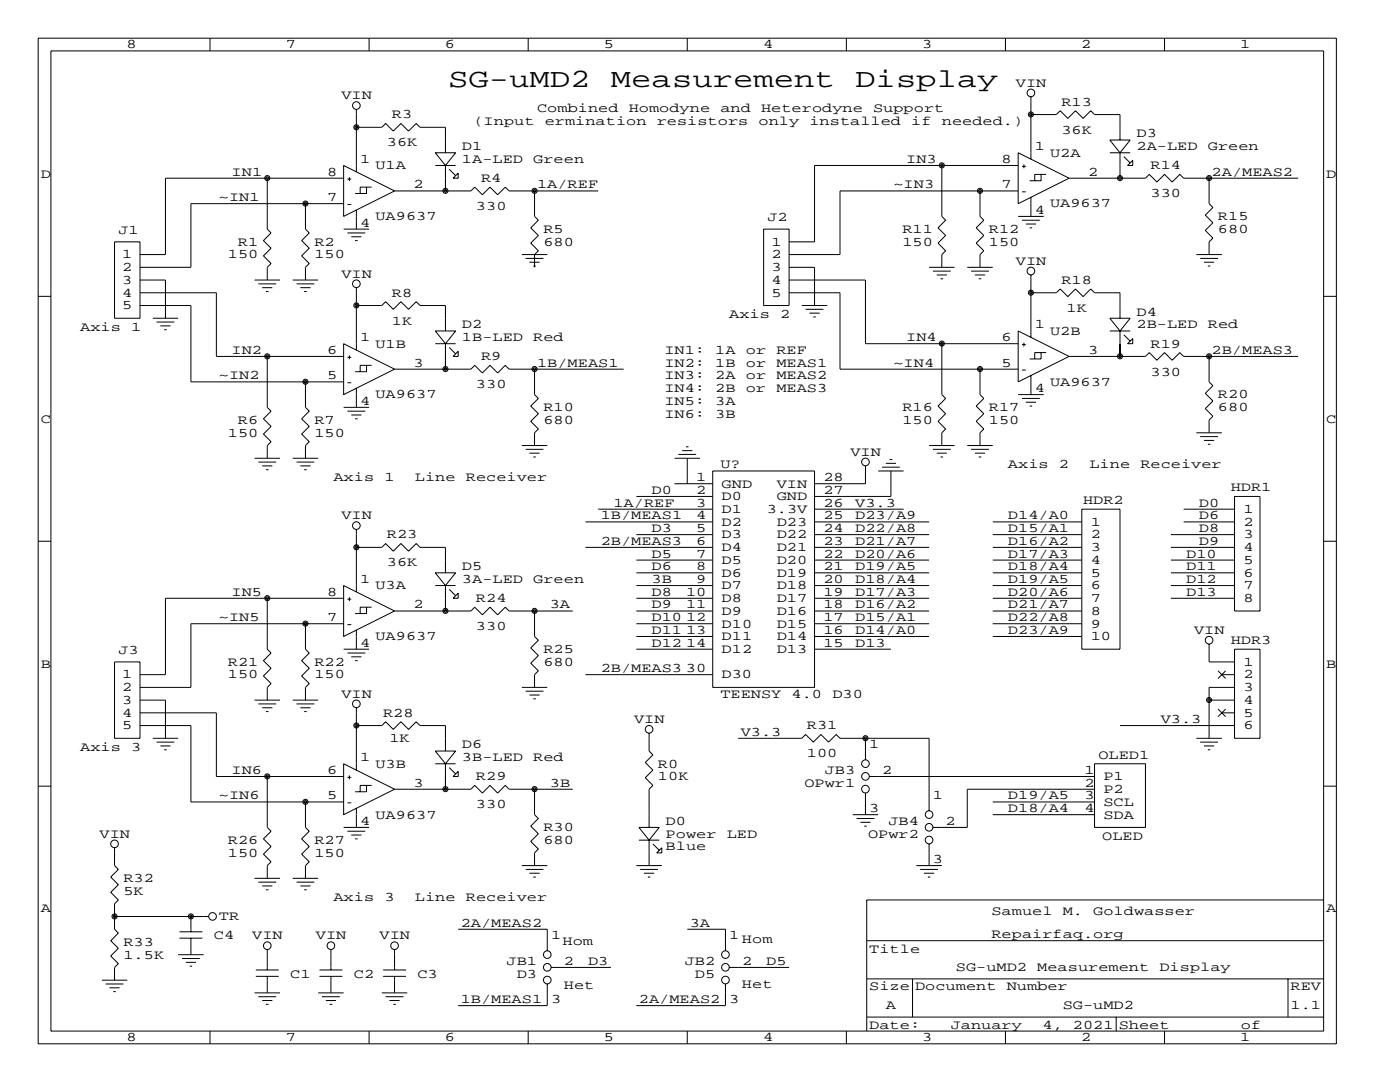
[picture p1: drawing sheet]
<svg xmlns="http://www.w3.org/2000/svg" width="279mm" height="216mm" viewBox="0 0 279 216" stroke-linecap="round" stroke-linejoin="round" font-family="sans-serif">
<g fill="none" stroke="#000" stroke-width=".2">
<path d="M7.6 7.6h259.1v200.7h-259.1zM10.2 10.2h254v195.5h-254zM41.9 7.6v2.6M73.7 7.6v2.6M105.4 7.6v2.6M137.2 7.6v2.6M168.9 7.6v2.6M200.7 7.6v2.6M205.7 19.3v12.4M232.4 7.6v2.6M53.3 35.6v10.1l.8 .8-1.5 1.5 1.5 1.5-1.5 1.6 1.5 1.5-.8 .7v2.6M68.6 35.6h-35.6v15.2h-5.1"/>
<path d="M68.6 33l10.1 5.1-10.1 5.1zM69.3 35.7h.8M69.7 35.4v.7M71.1 25.4h5.1l.8-.8 1.5 1.6 1.5-1.6 1.5 1.6 1.6-1.6 .7 .8h5.1v5.1M71.1 21.8v12.5M73.2 37.3v1.3h-2.3M74.2 37.3h-2.3v1.3M78.7 38.1h15.3l.7-.8 1.6 1.6 1.5-1.6 1.5 1.6 1.5-1.6 .8 .8h17.8M86.9 33h4M86.9 30.5h4l-2 2.5zM88.9 33v5.1M89.7 33.8l1.2 1.3"/>
<path d="M91.4 34.5v1.1h-1zM106.7 38.1v5.1l.7 .7-1.5 1.6 1.5 1.5-1.5 1.5 1.5 1.5-.7 .8v2.5M188 33v10.2l.7 .7-1.5 1.6 1.5 1.5-1.5 1.5 1.5 1.5-.7 .8v2.5M195.6 38.1v5.1l.7 .7-1.5 1.6 1.5 1.5-1.5 1.5 1.5 1.5-.7 .8v2.5M203.2 38.1h-35.6v12.7h-10.1M203.2 30.5l10.2 5.1-10.2 5zM203.2 33h-40.6v15.3h-5.1M204 33.2h.7M204 38.3h.7M204.3 32.8v.8M205.7 39.4v3.8M205.7 22.9h5.1l.8-.8 1.5 1.5 1.5-1.5 1.6 1.5 1.5-1.5 .7 .8h5.1v5"/>
<path d="M207.8 34.8v1.3h-2.3M208.8 34.8h-2.3v1.3M213.4 35.6h15.2l.8-.8 1.5 1.5 1.5-1.5 1.5 1.5 1.6-1.5 .7 .8h22.9M221.5 27.9h4.1l-2.1 2.6zM221.5 30.5h4.1M223.5 30.5v5.1M224.3 31.2l1.3 1.3M225 33l1.1-1v1zM241.3 35.6v5l.8 .8-1.6 1.5 1.6 1.5-1.6 1.6 1.6 1.5-.8 .8v2.5M7.6 59.1h2.6M22.9 48.3h5v15.2h-5zM27.9 55.9h5.1v7.6"/>
<path d="M27.9 58.4h15.3v12.7h25.4M50.8 55.9h5.1M51.6 56.6h3.5M52.3 57.4h2.1M53.1 58.2h.5M58.4 55.9h5.1M59.2 56.6h3.5M59.9 57.4h2.1M60.7 58.2h.5M61 40.6v5.1l.7 .8-1.5 1.5 1.5 1.5-1.5 1.6 1.5 1.5-.7 .7v2.6M68.6 40.6h-30.5v12.7h-10.2M68.6 45.7h5.1"/>
<path d="M69.3 46.5h3.6M69.3 40.8h.8M70.1 47.2h2M70.9 48h.5M71.1 41.9v3.8M71.1 57.4v12.4M104.1 50.8h5.1M104.9 51.6h3.6M105.7 52.3h2M106.4 53.1h.5M152.4 45.7h5.1v15.3h-5.1zM157.5 53.3h5.1v7.7"/>
<path d="M157.5 55.9h15.2v12.7h30.5M157.5 58.4h10.1v15.3h35.6M185.4 53.3h5.1M186.2 54.1h3.5M186.9 54.9h2.1M187.7 55.6h.5M193 53.3h5.1M193.8 54.1h3.6M194.6 54.9h2M195.3 55.6h.5M203.2 43.2h5.1M204 43.9h3.5"/>
<path d="M204.7 44.7h2.1M205.5 45.5h.5M205.7 54.9v12.4M205.7 58.4h5.1l.8-.7 1.5 1.5 1.5-1.5 1.6 1.5 1.5-1.5 .7 .7h5.1v5.1M238.8 50.8h5M239.5 51.6h3.6M240.3 52.3h2M241 53.1h.6M264.2 59.1h2.5M27.9 61h10.2v15.2h30.5M30.5 63.5h5.1M31.2 64.3h3.6"/>
<path d="M32 65h2M32.8 65.8h.5M53.3 71.1v10.2l.8 .7-1.5 1.6 1.5 1.5-1.5 1.5 1.5 1.5-.8 .8v2.5M61 76.2v5.1l.7 .7-1.5 1.6 1.5 1.5-1.5 1.5 1.5 1.5-.7 .8v2.5M68.6 68.6l10.1 5.1-10.1 5zM69.3 71.3h.8M69.3 76.4h.8M69.7 70.9v.8M71.1 61h5.1l.8-.8 1.5 1.5 1.5-1.5 1.5 1.5 1.6-1.5 .7 .8h5.1v5M71.1 77.5v3.8M73.2 72.9v1.3h-2.3M74.2 72.9h-2.3v1.3"/>
<path d="M78.7 73.7h15.3l.7-.8 1.6 1.5 1.5-1.5 1.5 1.5 1.5-1.5 .8 .8h22.9M86.9 66h4l-2 2.6zM86.9 68.6h4M88.9 68.6v5.1M89.7 69.3l1.2 1.3M91.4 70.1v1h-1zM106.7 73.7v5l.7 .8-1.5 1.5 1.5 1.5-1.5 1.6 1.5 1.5-.7 .8v2.5M160 61h5.1M160.8 61.7h3.5M161.5 62.5h2.1M162.3 63.2h.5M188 68.6v10.1l.7 .8-1.5 1.5 1.5 1.5-1.5 1.6 1.5 1.5-.7 .8v2.5"/>
<path d="M195.6 73.7v5l.7 .8-1.5 1.5 1.5 1.5-1.5 1.6 1.5 1.5-.7 .8v2.5M203.2 66l10.2 5.1-10.2 5.1zM203.2 78.7h5.1M204 79.5h3.5M204 68.8h.7M204 73.8h.7M204.3 68.4v.7M205.7 74.9v3.8M207.8 70.4v1.2h-2.3M208.8 70.4h-2.3v1.2M213.4 71.1h15.2l.8-.7 1.5 1.5 1.5-1.5 1.5 1.5 1.6-1.5 .7 .7h22.9M221.5 63.5h4.1l-2.1 2.5z"/>
<path d="M221.5 66h4.1M223.5 66v5.1M224.3 66.8l1.3 1.3M225 68.6l1.1-1v1zM241.3 71.1v5.1l.8 .8-1.6 1.5 1.6 1.5-1.6 1.5 1.6 1.6-.8 .7v2.6M50.8 91.4h5.1M51.6 92.2h3.5M52.3 93h2.1M53.1 93.7h.5M58.4 91.4h5.1M59.2 92.2h3.5M59.9 93h2.1"/>
<path d="M60.7 93.7h.5M68.6 81.3h5.1M69.3 82h3.6M70.1 82.8h2M70.9 83.6h.5M104.1 88.9h5.1M104.9 89.7h3.6M105.7 90.4h2M106.4 91.2h.5M127 99.1h15.2M134.6 91.4h5.1M134.6 96.5h7.6"/>
<path d="M135.4 90.7h3.5M136.1 89.9h2.1M136.9 89.2h.5M137.2 91.4v5.1M142.2 94h20.4v43.2h-20.4zM172.7 93v3.5h-10.1M175.3 94h5M176 93.2h3.6M176.8 92.5h2M177.5 91.7h.6M177.8 94v5.1h-15.2M185.4 88.9h5.1"/>
<path d="M186.2 89.7h3.5M186.9 90.4h2.1M187.7 91.2h.5M193 88.9h5.1M193.8 89.7h3.6M194.6 90.4h2M195.3 91.2h.5M204.7 80.3h2.1M205.5 81h.5M238.8 86.4h5M239.5 87.1h3.6M240.3 87.9h2"/>
<path d="M241 88.6h.6M246.4 99.1h5.1v22.8h-5.1zM7.6 108h2.6M53.3 119.4v10.1l.8 .8-1.5 1.5 1.5 1.5-1.5 1.6 1.5 1.5-.8 .8v2.5M68.6 116.8l10.1 5.1-10.1 5.1zM68.6 119.4h-35.6v15.2h-5.1M69.3 119.6h.8M69.7 119.2v.7M71.1 109.2h5.1l.8-.7 1.5 1.5 1.5-1.5 1.5 1.5 1.6-1.5 .7 .7h5.1v5.1M71.1 105.7v12.4M86.9 114.3h4l-2 2.5zM86.9 116.8h4"/>
<path d="M88.9 116.8v5.1M89.7 117.6l1.2 1.3M91.4 118.4v1h-1zM116.8 104.1h25.4M116.8 109.2h25.4M119.4 101.6h22.8M127 119.4h15.2M127 114.3h15.2M127 116.8h15.2M127 106.7h15.2M127 111.8h15.2M162.6 101.6h17.7"/>
<path d="M162.6 119.4h22.8M162.6 114.3h22.8M162.6 116.8h22.8M162.6 104.1h22.8M162.6 106.7h22.8M162.6 109.2h22.8M162.6 111.8h22.8M198.1 119.4h17.8M198.1 114.3h17.8M198.1 116.8h17.8M198.1 104.1h17.8M198.1 106.7h17.8"/>
<path d="M198.1 109.2h17.8M198.1 111.8h17.8M215.9 101.6h7.6v27.9h-7.6zM233.7 119.4h12.7M233.7 114.3h12.7M233.7 116.8h12.7M233.7 106.7h12.7M233.7 109.2h12.7M233.7 111.8h12.7M236.2 101.6h10.2M236.2 104.1h10.2M264.2 108h2.5"/>
<path d="M22.9 132.1h5v15.2h-5zM27.9 139.7h5.1v7.6M50.8 139.7h5.1M58.4 139.7h5.1M61 124.5v5l.7 .8-1.5 1.5 1.5 1.5-1.5 1.6 1.5 1.5-.7 .8v2.5M68.6 124.5h-30.5v12.7h-10.2M68.6 129.5h5.1M69.3 130.3h3.6M69.3 124.6h.8M70.1 131.1h2M70.9 131.8h.5M71.1 125.7v3.8"/>
<path d="M73.2 121.2v1.2h-2.3M74.2 121.2h-2.3v1.2M78.7 121.9h15.3l.7-.7 1.6 1.5 1.5-1.5 1.5 1.5 1.5-1.5 .8 .7h12.7M104.1 137.2h5.1M104.9 137.9h3.6M105.7 138.7h2M106.4 139.4h.5M106.7 121.9v5.1l.7 .8-1.5 1.5 1.5 1.5-1.5 1.5 1.5 1.6-.7 .7v2.6M116.8 134.6h25.4M127 121.9h15.2M127 129.5h15.2M127 124.5h15.2"/>
<path d="M127 127h15.2M162.6 121.9h22.8M162.6 129.5h15.2M162.6 124.5h22.8M162.6 127h22.8M198.1 121.9h17.8M198.1 124.5h17.8M198.1 127h17.8M241.3 128.5v3.6h5.1M241.3 139.7h5.1M243.1 133.9l1.5 1.5M243.8 134.6h2.6"/>
<path d="M244.6 133.9l-1.5 1.5M246.4 137.2h-5.1v10.1M246.4 129.5h5.1v17.8h-5.1zM7.6 156.9h2.6M27.9 142.2h15.3v12.7h25.4M27.9 144.8h10.2v15.2h30.5M30.5 147.3h5.1M31.2 148.1h3.6M32 148.8h2M32.8 149.6h.5M51.6 140.5h3.5M52.3 141.2h2.1"/>
<path d="M53.1 142h.5M53.3 154.9v10.2l.8 .8-1.5 1.5 1.5 1.5-1.5 1.5 1.5 1.6-.8 .7v2.6M59.2 140.5h3.5M59.9 141.2h2.1M60.7 142h.5M68.6 152.4l10.1 5.1-10.1 5.1zM69.3 155.1h.8M69.7 154.7v.8M71.1 144.8h5.1l.8-.8 1.5 1.5 1.5-1.5 1.5 1.5 1.6-1.5 .7 .8h5.1v5.1M71.1 141.2v12.5M73.2 156.7v1.3h-2.3M74.2 156.7h-2.3v1.3"/>
<path d="M78.7 157.5h15.3l.7-.8 1.6 1.5 1.5-1.5 1.5 1.5 1.5-1.5 .8 .8h12.7M86.9 152.4h4M86.9 149.9h4l-2 2.5zM88.9 152.4v5.1M89.7 153.2l1.2 1.2M91.4 153.9v1h-1zM106.7 157.5v5.1l.7 .7-1.5 1.5 1.5 1.6-1.5 1.5 1.5 1.5-.7 .8v2.5M129.5 146.3v3.6l.8 .7-1.5 1.5 1.5 1.6-1.5 1.5 1.5 1.5-.8 .8v7.6M147.3 147.3h12.7l.8-.7 1.5 1.5 1.5-1.5 1.6 1.5 1.5-1.5 .7 .7h17.8v14.5M172.7 147.3v4.3M172.7 158.2v4.4M173.5 154.9h44.9"/>
<path d="M218.4 152.4h10.2v12.7h-10.2zM218.4 157.5h-25.4v7.6h-6.8M223.5 144.8h22.9M238.8 147.3h5M239.5 148.1h3.6M240.3 148.8h2M241 149.6h.6M243.1 141.5l1.5 1.5M243.8 142.2h2.6M244.6 141.5l-1.5 1.5M264.2 156.9h2.5M22.9 169.2v3.5l.7 .8-1.5 1.5 1.5 1.5-1.5 1.6 1.5 1.5-.7 .7v5.1l.7 .8-1.5 1.5 1.5 1.5-1.5 1.6 1.5 1.5-.7 .7v2.6"/>
<path d="M50.8 175.3h5.1M51.6 176h3.5M52.3 176.8h2.1M53.1 177.5h.5M58.4 175.3h5.1M59.2 176h3.5M59.9 176.8h2.1M60.7 177.5h.5M61 160v5.1l.7 .8-1.5 1.5 1.5 1.5-1.5 1.5 1.5 1.6-.7 .7v2.6M68.6 165.1h5.1M69.3 160.2h.8M69.3 165.9h3.6"/>
<path d="M70.1 166.6h2M70.9 167.4h.5M71.1 161.3v3.8M104.1 172.7h5.1M104.9 173.5h3.6M105.7 174.2h2M106.4 175h.5M127 172.7h5.1M127.5 165.1h4.1l-2.1 2.5zM127.5 167.6h4.1M127.8 173.5h3.5M128.5 174.2h2.1"/>
<path d="M129.3 175h.5M129.5 167.6v5.1M130.3 168.4l1.3 1.3M132.1 169.2v1h-1zM170.2 162.6h5.1M170.9 163.3h3.6M171.7 164.1h2M172.5 164.8h.5M182.9 172.7h5.1M183.6 173.5h3.6M184.4 174.2h2M185.2 175h.5"/>
<path d="M185.4 168.4v4.3M198.1 162.6h20.3M198.1 160h20.3M264.2 179.6h-91.2v26.1M20.3 195.6h5.1M21.1 196.3h3.5M21.8 197.1h2.1M22.6 197.9h.5M22.9 182.9h18.8M35.6 190.5h5M35.8 187.2h4.6M35.8 185.9h4.6"/>
<path d="M36.3 191.3h3.6M37.1 192h2M37.8 192.8h.6M38.1 182.9v3M38.1 187.2v3.3M50.8 198.1h5.1M51.1 194.8h4.5M51.1 193.5h4.5M51.6 198.9h3.5M52.3 199.6h2.1M53.3 189.5v4M53.3 194.8v3.3"/>
<path d="M63.5 198.1h5.1M63.8 194.8h4.5M63.8 193.5h4.5M64.3 198.9h3.5M65 199.6h2.1M66 189.5v4M66 194.8v3.3M76.2 198.1h5.1M76.5 194.8h4.5M76.5 193.5h4.5M77 198.9h3.5M77.7 199.6h2.1"/>
<path d="M78.7 189.5v4M78.7 194.8v3.3M91.4 185.4h17.8v4.3M109.2 196.3v4.4h-17.8M110 193h11.9M137.2 185.4h7.6v4.3M144.8 196.3v4.4h-17.8M145.5 193h12M173 195.3h91.2M173 187.7h91.2M182.1 195.3v7.6M257 195.3v7.6"/>
<path d="M41.9 205.7v2.6M53.1 200.4h.5M65.8 200.4h.5M73.7 205.7v2.6M78.5 200.4h.5M105.4 205.7v2.6M137.2 205.7v2.6M168.9 205.7v2.6M173 202.9h91.2M200.7 205.7v2.6M222.8 202.9v2.8M232.4 205.7v2.6"/>
<circle cx="205.7" cy="18.5" r=".76"/>
<circle cx="53.3" cy="35.5" r=".51"/>
<circle cx="53.3" cy="35.5" r=".25"/>
<circle cx="71.1" cy="25.4" r=".51"/>
<circle cx="71.1" cy="21.1" r=".76"/>
<circle cx="71.1" cy="25.4" r=".25"/>
<circle cx="88.9" cy="38.1" r=".51"/>
<circle cx="88.9" cy="38.1" r=".25"/>
<circle cx="106.7" cy="38.1" r=".51"/>
<circle cx="106.7" cy="38.1" r=".25"/>
<circle cx="188" cy="33" r=".51"/>
<circle cx="188" cy="33" r=".25"/>
<circle cx="195.6" cy="38.1" r=".51"/>
<circle cx="195.6" cy="38.1" r=".25"/>
<circle cx="205.7" cy="22.8" r=".51"/>
<circle cx="205.7" cy="22.8" r=".25"/>
<circle cx="223.5" cy="35.5" r=".51"/>
<circle cx="223.5" cy="35.5" r=".25"/>
<circle cx="241.3" cy="35.5" r=".51"/>
<circle cx="241.3" cy="35.5" r=".25"/>
<circle cx="61" cy="40.6" r=".51"/>
<circle cx="61" cy="40.6" r=".25"/>
<circle cx="71.1" cy="56.6" r=".76"/>
<circle cx="205.7" cy="58.4" r=".51"/>
<circle cx="205.7" cy="54.1" r=".76"/>
<circle cx="205.7" cy="58.4" r=".25"/>
<circle cx="53.3" cy="71.1" r=".51"/>
<circle cx="53.3" cy="71.1" r=".25"/>
<circle cx="61" cy="76.2" r=".51"/>
<circle cx="61" cy="76.2" r=".25"/>
<circle cx="71.1" cy="60.9" r=".51"/>
<circle cx="71.1" cy="60.9" r=".25"/>
<circle cx="88.9" cy="73.6" r=".51"/>
<circle cx="88.9" cy="73.6" r=".25"/>
<circle cx="106.7" cy="73.6" r=".51"/>
<circle cx="106.7" cy="73.6" r=".25"/>
<circle cx="188" cy="68.6" r=".51"/>
<circle cx="188" cy="68.6" r=".25"/>
<circle cx="195.6" cy="73.6" r=".51"/>
<circle cx="195.6" cy="73.6" r=".25"/>
<circle cx="223.5" cy="71.1" r=".51"/>
<circle cx="223.5" cy="71.1" r=".25"/>
<circle cx="241.3" cy="71.1" r=".51"/>
<circle cx="241.3" cy="71.1" r=".25"/>
<circle cx="172.7" cy="92.2" r=".76"/>
<circle cx="53.3" cy="119.4" r=".51"/>
<circle cx="53.3" cy="119.4" r=".25"/>
<circle cx="71.1" cy="109.2" r=".51"/>
<circle cx="71.1" cy="104.9" r=".76"/>
<circle cx="71.1" cy="109.2" r=".25"/>
<circle cx="61" cy="124.4" r=".51"/>
<circle cx="61" cy="124.4" r=".25"/>
<circle cx="88.9" cy="121.9" r=".51"/>
<circle cx="88.9" cy="121.9" r=".25"/>
<circle cx="106.7" cy="121.9" r=".51"/>
<circle cx="106.7" cy="121.9" r=".25"/>
<circle cx="241.3" cy="139.7" r=".51"/>
<circle cx="241.3" cy="127.7" r=".76"/>
<circle cx="241.3" cy="139.7" r=".25"/>
<circle cx="53.3" cy="154.9" r=".51"/>
<circle cx="53.3" cy="154.9" r=".25"/>
<circle cx="61" cy="160" r=".51"/>
<circle cx="61" cy="160" r=".25"/>
<circle cx="71.1" cy="144.8" r=".51"/>
<circle cx="71.1" cy="140.4" r=".76"/>
<circle cx="71.1" cy="144.8" r=".25"/>
<circle cx="88.9" cy="157.5" r=".51"/>
<circle cx="88.9" cy="157.5" r=".25"/>
<circle cx="106.7" cy="157.5" r=".51"/>
<circle cx="106.7" cy="157.5" r=".25"/>
<circle cx="129.5" cy="145.5" r=".76"/>
<circle cx="172.7" cy="147.3" r=".51"/>
<circle cx="172.7" cy="157.5" r=".76"/>
<circle cx="172.7" cy="152.4" r=".76"/>
<circle cx="172.7" cy="154.9" r=".76"/>
<circle cx="172.7" cy="147.3" r=".25"/>
<circle cx="22.9" cy="168.4" r=".76"/>
<circle cx="185.4" cy="162.5" r=".76"/>
<circle cx="185.4" cy="165.1" r=".76"/>
<circle cx="185.4" cy="167.6" r=".76"/>
<circle cx="22.9" cy="182.9" r=".51"/>
<circle cx="22.9" cy="182.9" r=".25"/>
<circle cx="38.1" cy="182.9" r=".51"/>
<circle cx="38.1" cy="182.9" r=".25"/>
<circle cx="42.4" cy="182.9" r=".76"/>
<circle cx="53.3" cy="188.7" r=".76"/>
<circle cx="66" cy="188.7" r=".76"/>
<circle cx="78.7" cy="188.7" r=".76"/>
<circle cx="109.2" cy="195.6" r=".76"/>
<circle cx="109.2" cy="193" r=".76"/>
<circle cx="109.2" cy="190.5" r=".76"/>
<circle cx="144.8" cy="195.6" r=".76"/>
<circle cx="144.8" cy="193" r=".76"/>
<circle cx="144.8" cy="190.5" r=".76"/>
</g>
<g font-size="5.3">
<text x="89.4" y="17.3">SG-uMD2</text>
<text x="121.9" y="17.3">Measurement</text>
<text x="170.7" y="17.3">Display</text>
</g>
<g font-size="2.6">
<text x="25.3" y="9.7">8</text>
<text x="57" y="9.7">7</text>
<text x="88.8" y="9.7">6</text>
<text x="120.5" y="9.7">5</text>
<text x="152.3" y="9.7">4</text>
<text x="184" y="9.7">3</text>
<text x="215.8" y="9.7">2</text>
<text x="247.5" y="9.7">1</text>
<text x="202.7" y="17.3">VIN</text>
<text x="68.1" y="19.8">VIN</text>
<text x="78.2" y="23.6">R3</text>
<text x="107.2" y="22.4">Combined</text>
<text x="125.5" y="22.4">Homodyne</text>
<text x="143.8" y="22.4">and</text>
<text x="151.9" y="22.4">Heterodyne</text>
<text x="174.2" y="22.4">Support</text>
<text x="211.8" y="21.1">R13</text>
<text x="77.2" y="29.2">36K</text>
<text x="92.2" y="30">D1</text>
<text x="94.5" y="24.9">(Input</text>
<text x="108.7" y="24.9">ermination</text>
<text x="131.1" y="24.9">resistors</text>
<text x="151.4" y="24.9">only</text>
<text x="161.5" y="24.9">installed</text>
<text x="181.9" y="24.9">if</text>
<text x="188" y="24.9">needed.)</text>
<text x="206.5" y="30">1</text>
<text x="211.8" y="26.7">36K</text>
<text x="226.8" y="27.4">D3</text>
<text x="226.8" y="30">2A-LED</text>
<text x="241" y="30">Green</text>
<text x="8.1" y="35.5">D</text>
<text x="46.2" y="35.1">IN1</text>
<text x="65.3" y="35.1">8</text>
<text x="71.9" y="32.5">1</text>
<text x="74.9" y="33.8">U1A</text>
<text x="92.2" y="32.5">1A-LED</text>
<text x="106.4" y="32.5">Green</text>
<text x="180.8" y="32.5">IN3</text>
<text x="199.9" y="32.5">8</text>
<text x="209.5" y="31.2">U2A</text>
<text x="217.2" y="35.1">2</text>
<text x="229.6" y="33.8">R14</text>
<text x="241.8" y="35.1">2A/MEAS2</text>
<text x="264.7" y="35.5">D</text>
<text x="43.7" y="40.1">~IN1</text>
<text x="65.3" y="40.1">7</text>
<text x="82.5" y="37.6">2</text>
<text x="95" y="41.9">330</text>
<text x="96" y="36.3">R4</text>
<text x="107.2" y="37.6">1A/REF</text>
<text x="178.3" y="37.6">~IN3</text>
<text x="199.9" y="37.6">7</text>
<text x="209.5" y="41.4">UA9637</text>
<text x="229.6" y="39.4">330</text>
<text x="23.6" y="46.7">J1</text>
<text x="71.9" y="45.2">4</text>
<text x="74.9" y="43.9">UA9637</text>
<text x="108.5" y="46.5">R5</text>
<text x="153.2" y="44.2">J2</text>
<text x="180.1" y="46.5">R11</text>
<text x="197.4" y="46.5">R12</text>
<text x="206.5" y="42.7">4</text>
<text x="243.1" y="43.9">R15</text>
<text x="243.1" y="46.5">680</text>
<text x="24.4" y="51.6">1</text>
<text x="45.5" y="51.6">150</text>
<text x="47.5" y="49">R1</text>
<text x="62.7" y="49">R2</text>
<text x="62.7" y="51.6">150</text>
<text x="108.5" y="49">680</text>
<text x="154" y="49">1</text>
<text x="154" y="51.6">2</text>
<text x="180.1" y="49">150</text>
<text x="197.4" y="49">150</text>
<text x="202.7" y="52.8">VIN</text>
<text x="24.4" y="54.1">2</text>
<text x="24.4" y="56.6">3</text>
<text x="24.4" y="59.2">4</text>
<text x="68.1" y="55.4">VIN</text>
<text x="78.2" y="59.2">R8</text>
<text x="154" y="54.1">3</text>
<text x="154" y="56.6">4</text>
<text x="154" y="59.2">5</text>
<text x="211.8" y="56.6">R18</text>
<text x="24.4" y="61.7">5</text>
<text x="78.2" y="64.8">1K</text>
<text x="92.2" y="65.5">D2</text>
<text x="145.5" y="63.5">Axis</text>
<text x="155.7" y="63.5">2</text>
<text x="206.5" y="65.5">1</text>
<text x="212.9" y="62.2">1K</text>
<text x="226.8" y="63">D4</text>
<text x="226.8" y="65.5">2B-LED</text>
<text x="241" y="65.5">Red</text>
<text x="16" y="66">Axis</text>
<text x="26.2" y="66">1</text>
<text x="46.2" y="70.6">IN2</text>
<text x="65.3" y="70.6">6</text>
<text x="71.9" y="68.1">1</text>
<text x="74.9" y="69.3">U1B</text>
<text x="92.2" y="68.1">1B-LED</text>
<text x="96" y="71.9">R9</text>
<text x="106.4" y="68.1">Red</text>
<text x="132.6" y="70.6">IN1:</text>
<text x="142.7" y="70.6">1A</text>
<text x="148.8" y="70.6">or</text>
<text x="154.9" y="70.6">REF</text>
<text x="180.8" y="68.1">IN4</text>
<text x="199.9" y="68.1">6</text>
<text x="209.5" y="66.8">U2B</text>
<text x="217.2" y="70.6">3</text>
<text x="229.6" y="69.3">R19</text>
<text x="241.8" y="70.6">2B/MEAS3</text>
<text x="43.7" y="75.7">~IN2</text>
<text x="65.3" y="75.7">5</text>
<text x="82.5" y="73.2">3</text>
<text x="95" y="77.5">330</text>
<text x="107.2" y="73.2">1B/MEAS1</text>
<text x="132.6" y="75.7">IN3:</text>
<text x="132.6" y="73.2">IN2:</text>
<text x="142.7" y="75.7">2A</text>
<text x="142.7" y="73.2">1B</text>
<text x="148.8" y="75.7">or</text>
<text x="148.8" y="73.2">or</text>
<text x="154.9" y="75.7">MEAS2</text>
<text x="154.9" y="73.2">MEAS1</text>
<text x="178.3" y="73.2">~IN4</text>
<text x="199.9" y="73.2">5</text>
<text x="209.5" y="77">UA9637</text>
<text x="229.6" y="74.9">330</text>
<text x="71.9" y="80.8">4</text>
<text x="74.9" y="79.5">UA9637</text>
<text x="108.5" y="82">R10</text>
<text x="132.6" y="78.2">IN4:</text>
<text x="132.6" y="80.8">IN5:</text>
<text x="132.6" y="83.3">IN6:</text>
<text x="142.7" y="78.2">2B</text>
<text x="142.7" y="80.8">3A</text>
<text x="142.7" y="83.3">3B</text>
<text x="148.8" y="78.2">or</text>
<text x="154.9" y="78.2">MEAS3</text>
<text x="180.1" y="82">R16</text>
<text x="197.4" y="82">R17</text>
<text x="206.5" y="78.2">4</text>
<text x="243.1" y="79.5">R20</text>
<text x="243.1" y="82">680</text>
<text x="8.1" y="84.3">C</text>
<text x="45.5" y="87.1">150</text>
<text x="47.5" y="84.6">R6</text>
<text x="62.7" y="84.6">R7</text>
<text x="62.7" y="87.1">150</text>
<text x="108.5" y="84.6">680</text>
<text x="180.1" y="84.6">150</text>
<text x="197.4" y="84.6">150</text>
<text x="264.7" y="84.3">C</text>
<text x="143.8" y="93.5">U?</text>
<text x="169.7" y="90.9">VIN</text>
<text x="201.2" y="93.5">Axis</text>
<text x="211.3" y="93.5">2</text>
<text x="217.4" y="93.5">Line</text>
<text x="227.6" y="93.5">Receiver</text>
<text x="66.5" y="96">Axis</text>
<text x="76.7" y="96">1</text>
<text x="82.8" y="96">Line</text>
<text x="93" y="96">Receiver</text>
<text x="122.4" y="101.1">1A/REF</text>
<text x="130" y="98.6">D0</text>
<text x="138.9" y="98.6">2</text>
<text x="138.9" y="96">1</text>
<text x="138.9" y="101.1">3</text>
<text x="144" y="99.8">D0</text>
<text x="144" y="97.3">GND</text>
<text x="155" y="99.8">GND</text>
<text x="155" y="97.3">VIN</text>
<text x="164.3" y="101.1">26</text>
<text x="164.3" y="98.6">27</text>
<text x="164.3" y="96">28</text>
<text x="170.7" y="101.1">V3.3</text>
<text x="216.2" y="100.6">HDR2</text>
<text x="239.3" y="101.1">D0</text>
<text x="245.6" y="98">HDR1</text>
<text x="68.1" y="103.6">VIN</text>
<text x="77.2" y="107.4">R23</text>
<text x="119.9" y="103.6">1B/MEAS1</text>
<text x="130" y="106.2">D3</text>
<text x="138.9" y="103.6">4</text>
<text x="138.9" y="106.2">5</text>
<text x="144" y="102.4">D1</text>
<text x="144" y="104.9">D2</text>
<text x="144" y="107.4">D3</text>
<text x="153" y="102.4">3.3V</text>
<text x="155" y="107.4">D22</text>
<text x="155" y="104.9">D23</text>
<text x="164.3" y="106.2">24</text>
<text x="164.3" y="103.6">25</text>
<text x="170.7" y="106.2">D22/A8</text>
<text x="170.7" y="103.6">D23/A9</text>
<text x="201.2" y="103.6">D14/A0</text>
<text x="201.2" y="106.2">D15/A1</text>
<text x="217.7" y="104.9">1</text>
<text x="217.7" y="107.4">2</text>
<text x="239.3" y="106.2">D8</text>
<text x="239.3" y="103.6">D6</text>
<text x="248.2" y="102.4">1</text>
<text x="248.2" y="104.9">2</text>
<text x="248.2" y="107.4">3</text>
<text x="77.2" y="113">36K</text>
<text x="92.2" y="113.8">D5</text>
<text x="119.9" y="108.7">2B/MEAS3</text>
<text x="130" y="113.8">D6</text>
<text x="130" y="111.3">D5</text>
<text x="138.9" y="108.7">6</text>
<text x="138.9" y="111.3">7</text>
<text x="138.9" y="113.8">8</text>
<text x="144" y="110">D4</text>
<text x="144" y="112.5">D5</text>
<text x="155" y="112.5">D20</text>
<text x="155" y="110">D21</text>
<text x="164.3" y="113.8">21</text>
<text x="164.3" y="111.3">22</text>
<text x="164.3" y="108.7">23</text>
<text x="170.7" y="113.8">D19/A5</text>
<text x="170.7" y="111.3">D20/A6</text>
<text x="170.7" y="108.7">D21/A7</text>
<text x="201.2" y="108.7">D16/A2</text>
<text x="201.2" y="111.3">D17/A3</text>
<text x="201.2" y="113.8">D18/A4</text>
<text x="217.7" y="110">3</text>
<text x="217.7" y="112.5">4</text>
<text x="236.7" y="111.3">D10</text>
<text x="236.7" y="113.8">D11</text>
<text x="239.3" y="108.7">D9</text>
<text x="248.2" y="110">4</text>
<text x="248.2" y="112.5">5</text>
<text x="46.2" y="118.9">IN5</text>
<text x="65.3" y="118.9">8</text>
<text x="71.9" y="116.3">1</text>
<text x="74.9" y="117.6">U3A</text>
<text x="92.2" y="116.3">3A-LED</text>
<text x="106.4" y="116.3">Green</text>
<text x="130" y="118.9">D8</text>
<text x="130" y="116.3">3B</text>
<text x="136.9" y="118.9">10</text>
<text x="138.9" y="116.3">9</text>
<text x="144" y="115.1">D6</text>
<text x="144" y="117.6">D7</text>
<text x="155" y="117.6">D18</text>
<text x="155" y="115.1">D19</text>
<text x="164.3" y="118.9">19</text>
<text x="164.3" y="116.3">20</text>
<text x="170.7" y="118.9">D17/A3</text>
<text x="170.7" y="116.3">D18/A4</text>
<text x="201.2" y="116.3">D19/A5</text>
<text x="201.2" y="118.9">D20/A6</text>
<text x="217.7" y="115.1">5</text>
<text x="217.7" y="117.6">6</text>
<text x="236.7" y="118.9">D13</text>
<text x="236.7" y="116.3">D12</text>
<text x="248.2" y="115.1">6</text>
<text x="248.2" y="117.6">7</text>
<text x="43.7" y="124">~IN5</text>
<text x="65.3" y="124">7</text>
<text x="82.5" y="121.4">2</text>
<text x="95" y="120.1">R24</text>
<text x="95" y="125.7">330</text>
<text x="109.7" y="121.4">3A</text>
<text x="130" y="121.4">D9</text>
<text x="130" y="124">D10</text>
<text x="136.9" y="121.4">11</text>
<text x="136.9" y="124">12</text>
<text x="144" y="120.1">D8</text>
<text x="144" y="122.7">D9</text>
<text x="144" y="125.2">D10</text>
<text x="155" y="125.2">D15</text>
<text x="155" y="122.7">D16</text>
<text x="155" y="120.1">D17</text>
<text x="164.3" y="124">17</text>
<text x="164.3" y="121.4">18</text>
<text x="170.7" y="124">D15/A1</text>
<text x="170.7" y="121.4">D16/A2</text>
<text x="201.2" y="121.4">D21/A7</text>
<text x="201.2" y="124">D22/A8</text>
<text x="217.7" y="120.1">7</text>
<text x="217.7" y="122.7">8</text>
<text x="217.7" y="125.2">9</text>
<text x="248.2" y="120.1">8</text>
<text x="23.6" y="130.6">J3</text>
<text x="71.9" y="129">4</text>
<text x="74.9" y="127.8">UA9637</text>
<text x="108.5" y="130.3">R25</text>
<text x="130" y="126.5">D11</text>
<text x="130" y="129">D12</text>
<text x="136.9" y="126.5">13</text>
<text x="136.9" y="129">14</text>
<text x="144" y="127.8">D11</text>
<text x="144" y="130.3">D12</text>
<text x="155" y="127.8">D14</text>
<text x="155" y="130.3">D13</text>
<text x="164.3" y="126.5">16</text>
<text x="164.3" y="129">15</text>
<text x="170.7" y="126.5">D14/A0</text>
<text x="170.7" y="129">D13</text>
<text x="201.2" y="126.5">D23/A9</text>
<text x="217.7" y="127.8">10</text>
<text x="238.3" y="126.5">VIN</text>
<text x="245.6" y="128.5">HDR3</text>
<text x="8.1" y="133.2">B</text>
<text x="24.4" y="135.4">1</text>
<text x="24.4" y="137.9">2</text>
<text x="45.5" y="132.8">R21</text>
<text x="45.5" y="135.4">150</text>
<text x="62.7" y="132.8">R22</text>
<text x="62.7" y="135.4">150</text>
<text x="108.5" y="132.8">680</text>
<text x="119.9" y="134.1">2B/MEAS3</text>
<text x="136.9" y="134.1">30</text>
<text x="144" y="135.4">D30</text>
<text x="248.2" y="132.8">1</text>
<text x="248.2" y="135.4">2</text>
<text x="248.2" y="137.9">3</text>
<text x="264.7" y="133.2">B</text>
<text x="24.4" y="140.5">3</text>
<text x="24.4" y="143">4</text>
<text x="68.1" y="139.2">VIN</text>
<text x="76.5" y="143">R28</text>
<text x="143.8" y="139.2">TEENSY</text>
<text x="158" y="139.2">4.0</text>
<text x="166.1" y="139.2">D30</text>
<text x="248.2" y="140.5">4</text>
<text x="248.2" y="143">5</text>
<text x="16" y="149.9">Axis</text>
<text x="24.4" y="145.5">5</text>
<text x="26.2" y="149.9">3</text>
<text x="77.7" y="148.1">1K</text>
<text x="92.2" y="149.4">D6</text>
<text x="126.5" y="144.3">VIN</text>
<text x="147.8" y="146.8">V3.3</text>
<text x="161" y="145.5">R31</text>
<text x="173.5" y="149.4">1</text>
<text x="231.6" y="144.3">V3.3</text>
<text x="248.2" y="145.5">6</text>
<text x="46.2" y="154.4">IN6</text>
<text x="65.3" y="154.4">6</text>
<text x="71.9" y="151.9">1</text>
<text x="74.9" y="153.2">U3B</text>
<text x="92.2" y="151.9">3B-LED</text>
<text x="95" y="155.7">R29</text>
<text x="106.4" y="151.9">Red</text>
<text x="131.3" y="153.2">R0</text>
<text x="131.3" y="155.7">10K</text>
<text x="161" y="151.1">100</text>
<text x="164.6" y="154.4">JB3</text>
<text x="176" y="154.4">2</text>
<text x="216.4" y="154.4">1</text>
<text x="219.2" y="151.4">OLED1</text>
<text x="220.2" y="155.7">P1</text>
<text x="43.7" y="159.5">~IN6</text>
<text x="65.3" y="159.5">5</text>
<text x="82.5" y="157">3</text>
<text x="95" y="161.3">330</text>
<text x="109.7" y="157">3B</text>
<text x="160.5" y="157">OPwr1</text>
<text x="186.2" y="159.5">1</text>
<text x="201.2" y="159.5">D19/A5</text>
<text x="216.4" y="157">2</text>
<text x="216.4" y="159.5">3</text>
<text x="220.2" y="158.2">P2</text>
<text x="220.2" y="160.8">SCL</text>
<text x="19.9" y="167.1">VIN</text>
<text x="71.9" y="164.6">4</text>
<text x="74.9" y="163.3">UA9637</text>
<text x="108.5" y="165.9">R30</text>
<text x="132.8" y="164.6">D0</text>
<text x="132.8" y="167.1">Power</text>
<text x="145" y="167.1">LED</text>
<text x="173.2" y="167.1">OPwr2</text>
<text x="173.5" y="162.1">3</text>
<text x="177.3" y="164.6">JB4</text>
<text x="188.7" y="164.6">2</text>
<text x="201.2" y="162.1">D18/A4</text>
<text x="216.4" y="162.1">4</text>
<text x="220" y="167.6">OLED</text>
<text x="220.2" y="163.3">SDA</text>
<text x="45.5" y="168.4">R26</text>
<text x="45.5" y="170.9">150</text>
<text x="62.7" y="168.4">R27</text>
<text x="62.7" y="170.9">150</text>
<text x="108.5" y="168.4">680</text>
<text x="132.8" y="169.7">Blue</text>
<text x="186.2" y="172.2">3</text>
<text x="24.6" y="176">R32</text>
<text x="24.6" y="178.6">5K</text>
<text x="66.5" y="179.8">Axis</text>
<text x="76.7" y="179.8">3</text>
<text x="82.8" y="179.8">Line</text>
<text x="93" y="179.8">Receiver</text>
<text x="8.1" y="182.1">A</text>
<text x="43.7" y="183.6">TR</text>
<text x="91.9" y="184.9">2A/MEAS2</text>
<text x="137.7" y="184.9">3A</text>
<text x="197.9" y="182.6">Samuel</text>
<text x="212.1" y="182.6">M.</text>
<text x="218.2" y="182.6">Goldwasser</text>
<text x="264.7" y="182.1">A</text>
<text x="24.6" y="188.7">R33</text>
<text x="24.6" y="191.3">1.5K</text>
<text x="42.7" y="187.5">C4</text>
<text x="50.3" y="187.5">VIN</text>
<text x="63" y="187.5">VIN</text>
<text x="75.7" y="187.5">VIN</text>
<text x="110" y="187.5">1</text>
<text x="112.3" y="188.5">Hom</text>
<text x="145.5" y="187.5">1</text>
<text x="148.1" y="188.2">Hom</text>
<text x="173.5" y="190.2">Title</text>
<text x="197.9" y="187.2">Repairfaq.org</text>
<text x="57.9" y="195.1">C1</text>
<text x="70.6" y="195.1">C2</text>
<text x="83.3" y="195.1">C3</text>
<text x="101.1" y="192.5">JB1</text>
<text x="103.1" y="195.1">D3</text>
<text x="112.5" y="192.5">2</text>
<text x="112.5" y="197.4">Het</text>
<text x="117.3" y="192.5">D3</text>
<text x="136.7" y="192.5">JB2</text>
<text x="138.7" y="195.1">D5</text>
<text x="148.1" y="197.1">Het</text>
<text x="148.1" y="192.5">2</text>
<text x="152.9" y="192.5">D5</text>
<text x="173.5" y="197.6">Size Document</text>
<text x="190.8" y="193.8">SG-uMD2</text>
<text x="200.9" y="197.6">Number</text>
<text x="207" y="193.8">Measurement</text>
<text x="231.4" y="193.8">Display</text>
<text x="257.6" y="197.6">REV</text>
<text x="91.9" y="200.2">1B/MEAS1</text>
<text x="110" y="200.2">3</text>
<text x="127.5" y="200.2">2A/MEAS2</text>
<text x="145.5" y="200.2">3</text>
<text x="176.8" y="201.4">A</text>
<text x="212.1" y="201.4">SG-uMD2</text>
<text x="257.6" y="201.4">1.1</text>
<text x="25.3" y="207.8">8</text>
<text x="57" y="207.8">7</text>
<text x="88.8" y="207.8">6</text>
<text x="120.5" y="207.8">5</text>
<text x="152.3" y="207.8">4</text>
<text x="173.5" y="205.2">Date:</text>
<text x="184" y="207.8">3</text>
<text x="189.7" y="205.2">January</text>
<text x="208" y="205.2">4,</text>
<text x="214.1" y="205.2">2021 Sheet</text>
<text x="215.8" y="207.8">2</text>
<text x="247.5" y="207.8">1</text>
<text x="247.7" y="205.2">of</text>
</g>
</svg>
